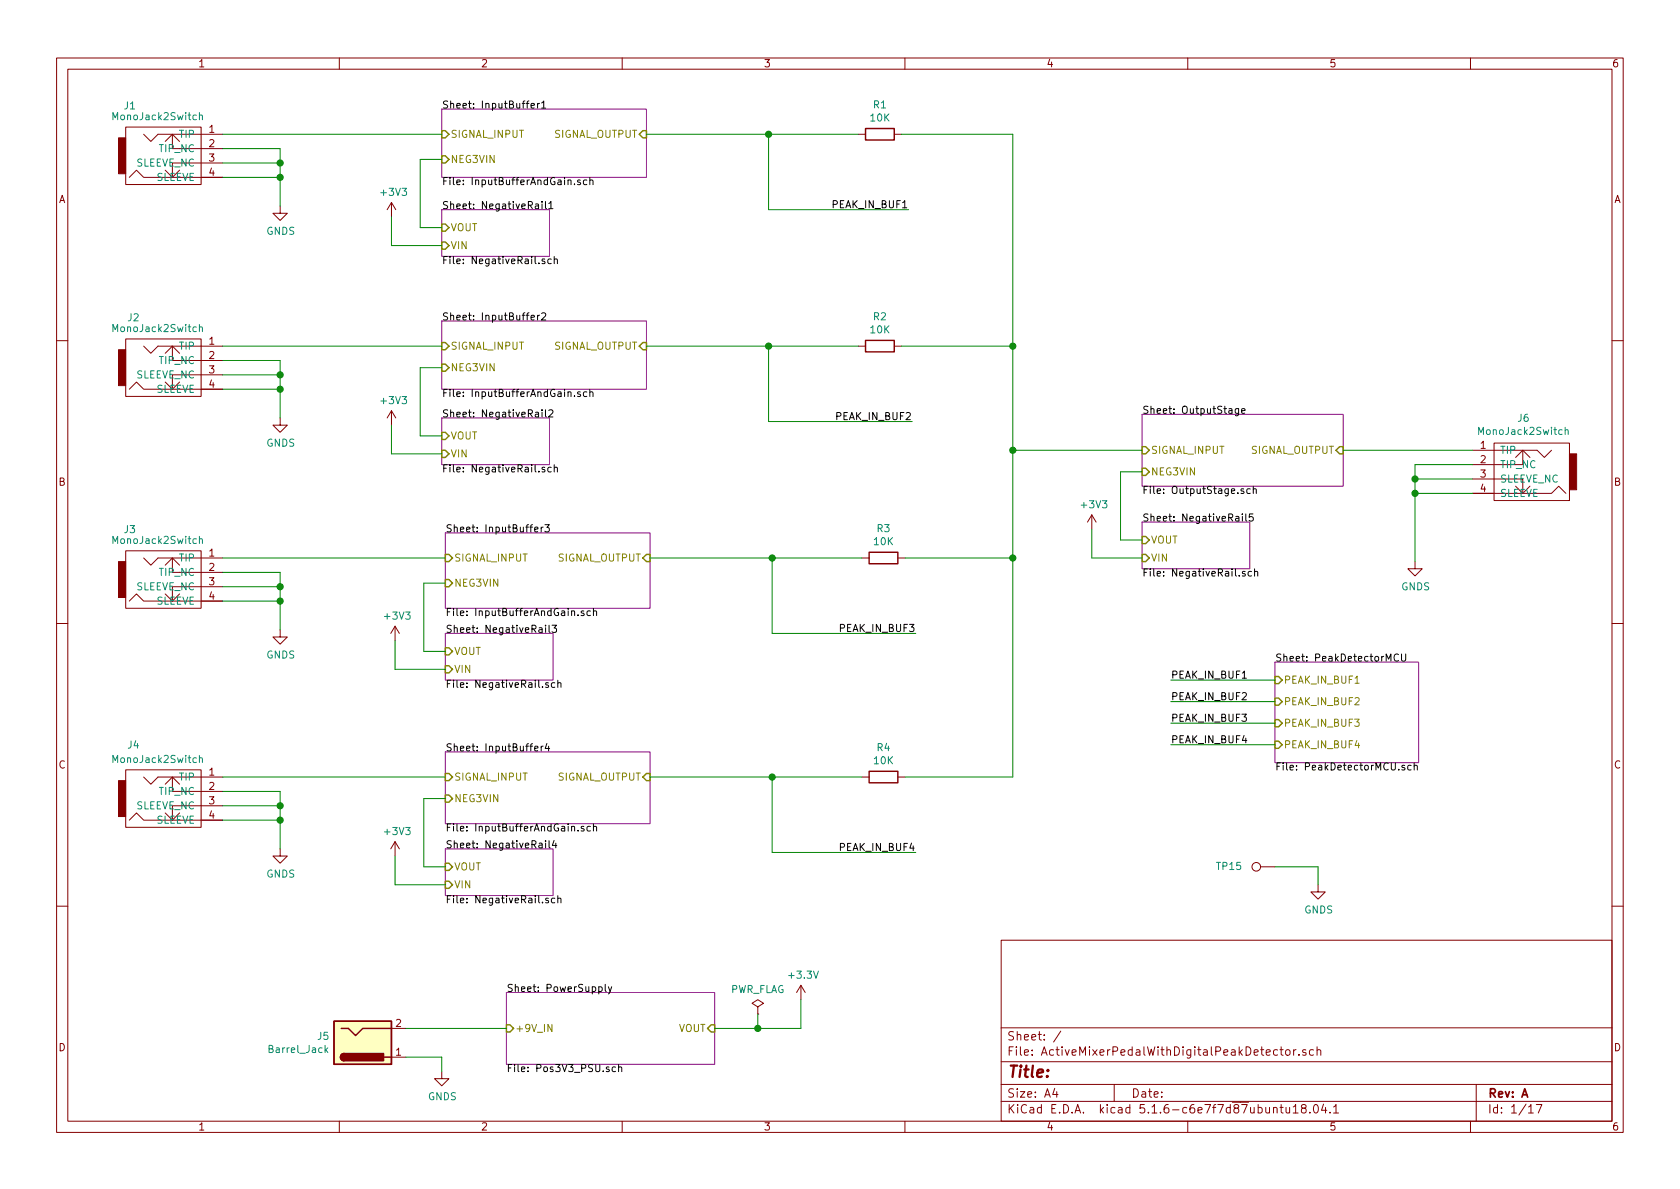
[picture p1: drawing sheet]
<svg xmlns="http://www.w3.org/2000/svg" width="297mm" height="210mm" viewBox="0 0 297 210" stroke-linecap="round" stroke-linejoin="round" font-family="sans-serif">
<g fill="none" stroke="#840000" stroke-width=".18">
<path d="M10 10.3h277v189.9h-277zM12 12.2h273v186.1h-273zM60 10.3v1.9M110 10.3v1.9M160 10.3v1.9M210 10.3v1.9M260 10.3v1.9M22.2 22.5h13.4v10.1h-13.4zM22.9 31.4l1.2-1.3 1.3 1.3h14h-3.8M25.4 23.7l1.3 1.3 1.2-1.3h11.5M29.2 25l1.3-1.3 1.2 1.3M30.5 23.7v2.6h8.9"/>
<path d="M39.4 28.8h-8.9v2.6l1.2-1.3M49.5 36.4v1.3h1.3l-1.3 1.3-1.2-1.3h1.2M69.2 35.8l-.7 1.3M69.2 35.8v2.5M69.2 35.8l.8 1.3M151.8 23.7h1.2M158.1 23.7h1.3M22.2 59.9h13.4v10.2h-13.4zM10 60.2h2M22.9 68.8l1.2-1.2 1.3 1.2h14h-3.8M25.4 61.2l1.3 1.3 1.2-1.3h11.5M29.2 62.5l1.3-1.3 1.2 1.3"/>
<path d="M30.5 61.2v2.5h8.9M39.4 66.3h-8.9v2.5l1.2-1.2M49.5 73.9v1.3h1.3l-1.3 1.2-1.2-1.2h1.2M69.2 72.6v2.6M69.2 72.6l-.7 1.3M69.2 72.6l.8 1.3M151.8 61.2h1.2M158.1 61.2h1.3M260.3 79.6h11.5l1.2 1.3 1.3-1.3M264.2 78.4h13.3v10.1h-13.3zM269.2 79.6v2.6h-8.9M285 60.2h2"/>
<path d="M22.2 97.4h13.4v10.2h-13.4zM25.4 98.7l1.3 1.2 1.2-1.2h11.5M29.2 99.9l1.3-1.2 1.2 1.2M30.5 98.7v2.5h8.9M152.4 98.7h1.3M158.7 98.7h1.3M193 91.1l-.7 1.2M193 91.1v2.5M193 91.1l.8 1.2M250.2 99.3v1.3h1.3l-1.3 1.2-1.3-1.2h1.3M260.3 84.7h8.9v2.5l-1.2-1.2M264.2 87.2h-3.9h14l1.3-1.2 1.3 1.2"/>
<path d="M268 80.9l1.2-1.3 1.3 1.3M10 110.3h2M22.9 106.3l1.2-1.3 1.3 1.3h14h-3.8M39.4 103.8h-8.9v2.5l1.2-1.3M49.5 111.4v1.2h1.3l-1.3 1.3-1.2-1.3h1.2M69.8 110.7l-.7 1.3M69.8 110.7v2.6M69.8 110.7l.8 1.3M285 110.3h2M22.2 136.1h13.4v10.2h-13.4zM25.4 137.4l1.3 1.3 1.2-1.3h11.5M29.2 138.7l1.3-1.3 1.2 1.3"/>
<path d="M30.5 137.4v2.5h8.9M152.4 137.4h1.3M158.7 137.4h1.3M22.9 145l1.2-1.2 1.3 1.2h14h-3.8M39.4 142.5h-8.9v2.5l1.2-1.2M49.5 150.1v1.3h1.3l-1.3 1.2-1.2-1.2h1.2M69.8 148.8v2.6M69.8 148.8l-.7 1.3M69.8 148.8l.8 1.3M222.9 153.3h2.5M233 156.5v1.2h1.3l-1.3 1.3-1.2-1.3h1.2M10 160.2h2"/>
<path d="M134 178l1-.6-1-.6-1 .6 1 .6v1.3M134 179.3h.1M141.6 174.2l-.8 1.3M141.6 174.2v2.6M141.6 174.2l.8 1.3M177 166.3h108v32h-108zM285 160.2h2M60 198.3v1.9M69.2 186.9h2.6M69.2 181.9h2.6M78.1 189.5v1.2h1.3l-1.3 1.3-1.3-1.3h1.3M110 198.3v1.9"/>
<path d="M160 198.3v1.9M177 194.8h108M177 191.8h108M177 187.8h108M177 181.8h108M186.5 192.5l-.4 1h1M186.8 193v1M187.6 182.3l-1.3 2M197 191.8v3M210 198.3v1.9M225.2 196l.2-.2 .3 .1 .1 .9M225.9 185.7l-.4-.1-.3 .3 .1 .6h.6"/>
<path d="M226.3 195.8h.6M226.3 185.6h.6M226.5 195.3v1.3l.4 .2M226.5 185.1v1.3l.4 .2M227.4 195.8l.1 .9 .3 .1 .2-.1M227.4 185.7l.2-.1 .4 .1v.8l-.2 .1-.4-.1zM228 195.8v1M228.7 195.8l.4-.5v1.5M228.7 196.8h.8M228.7 185.6v1M229.2 185.6l-.5 .3M229.7 186.5v.1"/>
<path d="M230.4 196l-.3-.2v-.3a.48 .48 0 0 1 .8 0l-.1 .4-.7 .2v.4l.3 .3h.3l.2-.3v-.4l-.2-.1M230.9 185.7a.37 .37 0 0 0-.6 .1l.1 .2 .5 .2v.1l-.2 .3-.4-.1M231.6 196.7v.1M232.2 185.7l-.4-.1-.3 .3 .1 .6h.6M232.4 195.4l.2-.1a.8 .8 0 0 1 .5 .8 .8 .8 0 0 1-.5 .7 1 1 0 0 1-.2-1.4zM232.9 185.7a.37 .37 0 0 1 .6 .1v.8M232.9 185.1v1.5M234 195.2l-.3 1.1h.9M234.4 195.8v1M235.2 196.7v.1M235.8 195.8l.4-.5v1.5M235.8 196.8h.9"/>
<path d="M260 198.3v1.9M261 191.8v6.5M270.3 195.8l.4-.5v1.5M270.3 196.8h.8M271.6 195.3h1l-.6 1.5"/>
<circle cx="222.1" cy="153.3" r=".76"/>
</g>
<path d="M78.1 19.3h36.2v12.1h-36.2zM78.1 37.1h19.1v8.2h-19.1zM78.1 56.8h36.2v12h-36.2zM78.1 73.9h19.1v8.3h-19.1zM201.9 73.3h35.6v12.7h-35.6zM78.7 94.2h36.2v13.4h-36.2zM201.9 92.3h19.1v8.3h-19.1zM78.7 112h19.1v8.3h-19.1zM225.4 117.1h25.4v17.8h-25.4zM78.7 133h36.2v12.7h-36.2zM78.7 150.1h19.1v8.3h-19.1zM89.5 175.5h36.9v12.7h-36.9z" fill="none" stroke="#840084" stroke-width=".18"/>
<g fill="none" stroke="#000" stroke-width=".18">
<path d="M93.9 18.7l.6-.1-.1-.3h-.3l-.2 .2 .1 .6h.4M95 18.3v.8M95.4 18.3l-.4 .2M95.8 18.2l.3-.3v1.2M95.8 19.1h.7M94.7 36.1h.5v.8M95.2 36.4h-.4l-.2 .2 .2 .3 .4-.1M95.8 35.6v.2M95.8 36.1v.8M96.4 35.6v1.1l.2 .2M97 36l.4-.4v1.3M97 36.9h.8"/>
<path d="M101.6 32.5v.2M102.6 31.9l-.3-.1-.2 .2 .1 .2 .4 .1v.3h-.5M103.8 31.9l-.4-.1-.3 .2 .2 .6h.5M104.3 31.9l.2-.1 .3 .1 .1 .8M104.3 31.4v1.3M93.9 56.2l.6-.1-.1-.3-.3-.1-.2 .2 .1 .6h.4M95 55.7v.9M95.4 55.7l-.4 .3M95.8 55.4l.4-.1 .2 .1 .1 .3-.1 .2-.7 .7h.8M96.3 45.8h-.3l-.2 .2 .1 .1 .4 .2v.3h-.5M97.5 45.8h-.4l-.2 .2 .1 .6h.5M98 45.9l.2-.1h.3l.1 .8"/>
<path d="M98 45.4v1.2M95.8 72.5v.1M95.8 72.9v.8M96.4 72.5v1.1l.2 .1M97 72.6l.5-.1 .2 .1 .1 .2-.1 .2-.7 .7h.8M101.6 70v.1M102.6 69.3h-.3l-.2 .2 .1 .1 .4 .2v.3h-.5M103.8 69.3h-.4l-.3 .2 .2 .6h.5M104.3 69.4l.2-.1h.3l.1 .8M104.3 68.9v1.2M219 72.3v1l-.3 .2h-.3M219 72.3h-.4l-.2 .2 .1 .5h.5"/>
<path d="M219.5 72.7l.6-.1v-.3h-.4l-.2 .1 .1 .6h.5M94.5 93.6l.6-.1v-.2l-.4-.1-.2 .2 .1 .6h.5M95.7 93.2v.9M96 93.2l-.3 .2M96.3 82.7l-.3-.1-.2 .2 .1 .2 .4 .1v.3h-.5M96.3 92.8h.8l-.4 .5 .4 .1v.5l-.2 .2-.6-.2M97.5 82.7l-.4-.1-.2 .2 .1 .6h.5M98 82.7l.2-.1 .3 .1 .1 .8M98 82.2v1.3M219.7 90.9v.1M219.7 91.3v.8M219.9 86.5l-.3-.1-.2 .2 .1 .2 .4 .1v.3h-.5"/>
<path d="M220.3 90.9v1.1l.1 .1M221.1 86.5l-.4-.1-.3 .3 .1 .5h.6M221.5 90.9h-.6v.6l.2-.1 .4 .1v.5l-.2 .1-.4-.1M221.6 86.6l.2-.2 .3 .1v.8M221.6 86v1.3M96.5 110.6v.1M96.5 111v.8M97.1 110.6v1.1l.2 .1M97.6 110.6h.8l-.4 .4 .3 .2v.5l-.2 .1-.5-.1M102.2 108.7v.2M103.2 108.1l-.3-.1-.2 .2 .1 .2 .4 .1v.3h-.5M104.4 108.1l-.4-.1-.2 .2 .1 .6h.5"/>
<path d="M104.9 108.1l.2-.1 .3 .1 .1 .8M104.9 107.6v1.3M219.7 119.9h.7M220.1 101.1l-.3-.1-.1 .2v.2l.4 .1v.3h-.4M221.3 101.1l-.4-.1-.2 .3 .1 .5h.5M221.8 101.2l.2-.2 .3 .1 .1 .8M221.8 100.6v1.3M247.3 115.8a.51 .51 0 0 0-.7 0 .51 .51 0 0 0-.1 .6 .46 .46 0 0 0 .2 .5 .46 .46 0 0 0 .6-.1M247.8 115.6v1.1l.3 .2h.3l.1-.2v-1.1M94.5 132.4l.6-.1v-.3l-.4-.1-.2 .2 .1 .6h.5M95.7 131.9v.9M96 131.9l-.3 .3"/>
<path d="M96.7 131.5l-.3 .9h.8M97 120.8l-.4-.1-.1 .2v.2l.5 .1v.3h-.5M97 131.9v.9M98.1 120.8l-.4-.1-.2 .2 .1 .6h.5M98.6 120.8l.2-.1 .3 .1 .1 .8M98.6 120.3v1.3M248.4 135.4l-.3-.1-.2 .2v.2l.5 .1v.3h-.5M249.5 135.4l-.4-.1-.2 .3 .1 .5h.5M250 135.5l.2-.2 .3 .1 .1 .8M250 134.9v1.3M96.5 148.7v.1M96.5 149.1v.8"/>
<path d="M97 158.9l-.4-.1-.1 .2v.2l.5 .1v.3h-.5M97.1 148.7v1.1l.2 .1M98 148.6l-.3 .9h.8M98.1 158.9l-.4-.1-.2 .2 .1 .6h.5M98.3 149.1v.8M98.6 158.9l.2-.1 .3 .1 .1 .8M98.6 158.4v1.3M102.2 146.8v.2M103.2 146.2l-.3-.1-.2 .2 .1 .2 .4 .1v.3h-.5M104.4 146.2l-.4-.1-.2 .2 .1 .6h.5M104.9 146.2l.2-.1 .3 .1 .1 .8M104.9 145.7v1.3"/>
<path d="M105.9 174.5h.3l.3 .2-.2 .6h-.4M107 174.1v1.1l.2 .1M107.6 174.5l.3 .8M108.2 174.5l-.5 1.1-.1 .2M108.8 188.7h-.3l-.3 .2 .2 .6h.4M109.4 188.8l.2-.1h.3v.8M109.4 188.2v1.3"/>
</g>
<g fill="none" stroke="#848400" stroke-width=".25">
<path d="M78.1 23.1h.6l.7 .6-.7 .7h-.6zM78.1 27.6h.6l.7 .6-.7 .6h-.6zM78.1 39.6h.6l.7 .7-.7 .6h-.6zM113.7 23.1h.6v1.3h-.6l-.7-.7zM78.1 42.8h.6l.7 .6-.7 .7h-.6zM78.1 60.6h.6l.7 .6-.7 .6h-.6zM78.1 64.4h.6l.7 .6-.7 .7h-.6zM78.1 79.6h.6l.7 .7-.7 .6h-.6zM78.1 76.4h.6l.7 .7-.7 .6h-.6zM113.7 60.6h.6v1.2h-.6l-.7-.6zM201.9 79h.7l.6 .6-.6 .7h-.7zM236.9 79h.6v1.3h-.6l-.7-.7z"/>
<path d="M78.7 98h.7l.6 .7-.6 .6h-.7zM113.7 98.7l.6-.7h.6v1.3h-.6zM201.9 82.8h.7l.6 .6-.6 .7h-.7zM201.9 98h.7l.6 .7-.6 .6h-.7zM201.9 94.9h.7l.6 .6-.6 .6h-.7zM78.7 117.7h.7l.6 .7-.6 .6h-.7zM78.7 114.5h.7l.6 .7-.6 .6h-.7zM78.7 102.5h.7l.6 .6-.6 .7h-.7zM225.4 119.6h.7l.6 .7-.6 .6h-.7zM78.7 136.8h.7l.6 .6-.6 .6h-.7zM114.3 136.8h.6v1.2h-.6l-.6-.6zM225.4 123.4h.7l.6 .7-.6 .6h-.7z"/>
<path d="M225.4 127.2h.7l.6 .7-.6 .6h-.7zM225.4 131.1h.7l.6 .6-.6 .6h-.7zM78.7 155.8h.7l.6 .7-.6 .6h-.7zM78.7 152.6h.7l.6 .7-.6 .6h-.7zM78.7 140.6h.7l.6 .6-.6 .7h-.7zM89.5 181.2h.7l.6 .7-.6 .6h-.7zM125.1 181.9l.6-.7h.7v1.3h-.7z"/>
</g>
<path d="M239.6 120.8h.7M97.6 181.1v1.3l-.7-1.3v1.3" fill="none" stroke="#848400" stroke-width=".18"/>
<path d="M153 22.7h5.1v2.1h-5.1zM153 60.2h5.1v2h-5.1zM153.7 97.7h5v2h-5zM153.7 136.4h5v2h-5zM59.1 180.6h10.1v7.6h-10.1zM60.3 181.9h1.3l1.3 1.2 1.2-1.2h5.1M60.8 186.3a.63 .63 0 0 0-.6 .6 .63 .63 0 0 0 .6 .7M67.9 186.9h1.3" fill="none" stroke="#840000" stroke-width=".25"/>
<g fill="#840000" stroke="#840000" stroke-width=".18">
<path d="M21 24.4h1.2v6.3h-1.2z"/>
<path d="M277.5 80.3h1.3v6.3h-1.3z"/>
<path d="M21 138h1.2v6.4h-1.2z"/>
<path d="M21 99.3h1.2v6.4h-1.2z"/>
<path d="M21 61.8h1.2v6.4h-1.2z"/>
</g>
<path d="M35.3 19.9v1.3M35.3 20.5l.1-.2 .3 .1 .1 .8M35.3 57.9l.1-.1 .3 .1 .1 .7M35.3 57.4v1.2M276.7 76.1l.2-.1h.3l.1 .8M276.7 75.6v1.2M35.3 95.4l.1-.1h.3l.1 .8M35.3 94.8v1.3M35.3 134.1l.1-.1 .3 .1 .1 .7M35.3 133.6v1.2M57.6 185.6l.4 .5M58 185.3l-.5 .5" fill="none" stroke="#008484" stroke-width=".18"/>
<path d="M59.1 180.6h10.1v7.6h-10.1z" fill="#ffffc2" stroke="#ffffc2" stroke-width=".18"/>
<g fill="#840000" stroke="#840000" stroke-width=".25">
<path d="M60.4 186.5l.4-.2v1.3a.64 .64 0 0 1-.6-.4 .64 .64 0 0 1 .2-.7z"/>
<path d="M60.8 186.3h7v1.3h-7z"/>
</g>
<g fill="none" stroke="#008400" stroke-width=".18">
<path d="M39.4 26.3h10.1v10.1M39.4 23.7h38.7M39.4 28.8h10.1M39.4 31.4h10.1M69.2 38.3v5.1h8.9M78.1 28.2h-3.8v12.1h3.8M114.3 23.7h37.5M135.9 23.7v13.4h24.8M159.4 23.7h19.7v113.7h-19.1M39.4 68.8h10.1M39.4 63.7h10.1v10.2M39.4 61.2h38.7"/>
<path d="M39.4 66.3h10.1M69.2 75.2v5.1h8.9M78.1 65h-3.8v12.1h3.8M114.3 61.2h37.5M135.9 61.2v13.3h25.4M159.4 61.2h19.7M179.1 79.6h22.8M237.5 79.6h22.8M39.4 98.7h39.3M114.9 98.7h37.5M136.5 98.7v13.3h25.4M160 98.7h19.1"/>
<path d="M193 93.6v5.1h8.9M201.9 83.4h-3.8v12.1h3.8M250.2 84.7h10.1M250.2 87.2h10.1M260.3 82.2h-10.1v17.1M39.4 101.2h10.1v10.2M39.4 103.8h10.1M39.4 106.3h10.1M69.8 113.3v5.1h8.9M78.7 103.1h-3.8v12.1h3.8M39.4 139.9h10.1v10.2M39.4 137.4h39.3"/>
<path d="M114.9 137.4h37.5M136.5 137.4v13.3h25.4M207 131.7h18.4M207 127.9h18.4M207 124.1h18.4M207 120.3h18.4M39.4 142.5h10.1M39.4 145h10.1M69.8 151.4v5.1h8.9M78.7 141.2h-3.8v12.1h3.8M225.4 153.3h7.6v3.2M134 179.3v2.6"/>
<path d="M141.6 176.8v5.1h-15.2M71.8 186.9h6.3v2.6M71.8 181.9h17.7"/>
</g>
<g fill="#008400" stroke="#008400" stroke-width=".25">
<circle cx="49.5" cy="142.5" r=".51"/>
<circle cx="49.5" cy="103.8" r=".51"/>
<circle cx="134" cy="181.9" r=".51"/>
<circle cx="49.5" cy="68.8" r=".51"/>
<circle cx="49.5" cy="106.3" r=".51"/>
<circle cx="49.5" cy="145" r=".51"/>
<circle cx="179.1" cy="79.6" r=".51"/>
<circle cx="49.5" cy="66.3" r=".51"/>
<circle cx="179.1" cy="61.2" r=".51"/>
<circle cx="135.9" cy="23.7" r=".51"/>
<circle cx="179.1" cy="98.7" r=".51"/>
<circle cx="135.9" cy="61.2" r=".51"/>
<circle cx="49.5" cy="31.4" r=".51"/>
<circle cx="136.5" cy="98.7" r=".51"/>
<circle cx="49.5" cy="28.8" r=".51"/>
<circle cx="136.5" cy="137.4" r=".51"/>
<circle cx="250.2" cy="87.2" r=".51"/>
<circle cx="250.2" cy="84.7" r=".51"/>
</g>
<text font-size="2.8" fill="#840000" x="178" y="190.5">Title:</text>
<g font-size="2.1" fill="#840000">
<text x="178" y="184">Sheet: /</text>
<text x="178" y="186.7">File: ActiveMixerPedalWithDigitalPeakDetector.sch</text>
<text x="178" y="196.9">KiCad E.D.A. kicad 5.1.6-c6e7f7d87ubuntu18.04.1</text>
<text x="178" y="194.1">Size: A4</text>
<text x="200" y="194.1">Date:</text>
<text x="263" y="194.1">Rev: A</text>
<text x="263" y="196.9">Id: 1/17</text>
</g>
<g font-size="1.8" fill="#840000">
<text x="35" y="11.9">1</text>
<text x="85" y="11.9">2</text>
<text x="135" y="11.9">3</text>
<text x="185" y="11.9">4</text>
<text x="235" y="11.9">5</text>
<text x="285" y="11.9">6</text>
<text x="37" y="23.5">1</text>
<text x="37" y="26">2</text>
<text x="37" y="28.6">3</text>
<text x="10.4" y="35.9">A</text>
<text x="37" y="31.1">4</text>
<text x="285.4" y="35.9">A</text>
<text x="37" y="61">1</text>
<text x="37" y="63.5">2</text>
<text x="37" y="66">3</text>
<text x="37" y="68.6">4</text>
<text x="261.8" y="79.4">1</text>
<text x="261.8" y="81.9">2</text>
<text x="10.4" y="85.9">B</text>
<text x="261.8" y="84.4">3</text>
<text x="261.8" y="87">4</text>
<text x="285.4" y="85.9">B</text>
<text x="37" y="98.4">1</text>
<text x="37" y="101">2</text>
<text x="37" y="103.5">3</text>
<text x="37" y="106">4</text>
<text x="10.4" y="135.9">C</text>
<text x="37" y="137.2">1</text>
<text x="285.4" y="135.9">C</text>
<text x="37" y="139.7">2</text>
<text x="37" y="142.2">3</text>
<text x="37" y="144.8">4</text>
<text x="10.4" y="185.9">D</text>
<text x="70" y="181.6">2</text>
<text x="285.4" y="185.9">D</text>
<text x="70" y="186.7">1</text>
<text x="35" y="199.9">1</text>
<text x="85" y="199.9">2</text>
<text x="135" y="199.9">3</text>
<text x="185" y="199.9">4</text>
<text x="235" y="199.9">5</text>
<text x="285" y="199.9">6</text>
</g>
<g font-size="1.8" fill="#008484">
<text x="20.2" y="21.3">MonoJack2Switch</text>
<text x="22" y="19.3">J1</text>
<text x="153.9" y="21.5">10K</text>
<text x="154.5" y="19.2">R1</text>
<text x="24" y="29.5">SLEEVE_NC</text>
<text x="28.2" y="26.9">TIP_NC</text>
<text x="31.8" y="24.4">TIP</text>
<text x="27.6" y="32">SLEEVE</text>
<text x="67.5" y="34.6">+3V3</text>
<text x="47.1" y="41.5">GNDS</text>
<text x="20.2" y="58.7">MonoJack2Switch</text>
<text x="22.6" y="56.8">J2</text>
<text x="153.9" y="58.9">10K</text>
<text x="154.5" y="56.6">R2</text>
<text x="28.2" y="64.4">TIP_NC</text>
<text x="31.8" y="61.8">TIP</text>
<text x="24" y="66.9">SLEEVE_NC</text>
<text x="27.6" y="69.5">SLEEVE</text>
<text x="67.5" y="71.5">+3V3</text>
<text x="261.7" y="76.9">MonoJack2Switch</text>
<text x="268.4" y="74.6">J6</text>
<text x="47.1" y="79">GNDS</text>
<text x="265.2" y="80.3">TIP</text>
<text x="265.2" y="82.8">TIP_NC</text>
<text x="191.3" y="89.9">+3V3</text>
<text x="265.2" y="85.3">SLEEVE_NC</text>
<text x="265.2" y="87.9">SLEEVE</text>
<text x="22" y="94.3">J3</text>
<text x="155.1" y="94.1">R3</text>
<text x="20.2" y="96.2">MonoJack2Switch</text>
<text x="28.2" y="101.8">TIP_NC</text>
<text x="31.8" y="99.3">TIP</text>
<text x="154.6" y="96.4">10K</text>
<text x="24" y="104.4">SLEEVE_NC</text>
<text x="27.6" y="106.9">SLEEVE</text>
<text x="247.8" y="104.4">GNDS</text>
<text x="68.1" y="109.6">+3V3</text>
<text x="47.1" y="116.5">GNDS</text>
<text x="20.2" y="134.9">MonoJack2Switch</text>
<text x="22.6" y="132.4">J4</text>
<text x="154.6" y="135.1">10K</text>
<text x="155.1" y="132.8">R4</text>
<text x="24" y="143.1">SLEEVE_NC</text>
<text x="28.2" y="140.6">TIP_NC</text>
<text x="31.8" y="138">TIP</text>
<text x="27.6" y="145.7">SLEEVE</text>
<text x="68.1" y="147.7">+3V3</text>
<text x="47.1" y="155.2">GNDS</text>
<text x="215.2" y="153.8">TP15</text>
<text x="230.6" y="161.5">GNDS</text>
<text x="139.6" y="173.1">+3.3V</text>
<text x="129" y="175.6">PWR_FLAG</text>
<text x="56.2" y="183.9">J5</text>
<text x="47.8" y="186.2">Barrel_Jack</text>
<text x="75.7" y="194.6">GNDS</text>
</g>
<g font-size="1.8">
<text x="78.1" y="19.2">Sheet: InputBuffer1</text>
<text x="78.1" y="32.7">File: InputBufferAndGain.sch</text>
<text x="78.1" y="37">Sheet: NegativeRail1</text>
<text x="147.4" y="36.8">PEAK_IN_BUF1</text>
<text x="78.1" y="46.7">File: NegativeRail.sch</text>
<text x="78.1" y="56.7">Sheet: InputBuffer2</text>
<text x="78.1" y="70.2">File: InputBufferAndGain.sch</text>
<text x="78.1" y="73.8">Sheet: NegativeRail2</text>
<text x="148" y="74.3">PEAK_IN_BUF2</text>
<text x="201.9" y="73.2">Sheet: OutputStage</text>
<text x="78.1" y="83.5">File: NegativeRail.sch</text>
<text x="201.9" y="87.3">File: OutputStage.sch</text>
<text x="78.7" y="94.1">Sheet: InputBuffer3</text>
<text x="201.9" y="92.2">Sheet: NegativeRail5</text>
<text x="201.9" y="101.9">File: NegativeRail.sch</text>
<text x="78.7" y="111.9">Sheet: NegativeRail3</text>
<text x="78.7" y="108.9">File: InputBufferAndGain.sch</text>
<text x="148.7" y="111.8">PEAK_IN_BUF3</text>
<text x="225.4" y="117">Sheet: PeakDetectorMCU</text>
<text x="78.7" y="121.6">File: NegativeRail.sch</text>
<text x="207" y="123.8">PEAK_IN_BUF2</text>
<text x="207" y="120">PEAK_IN_BUF1</text>
<text x="207" y="127.6">PEAK_IN_BUF3</text>
<text x="207" y="131.4">PEAK_IN_BUF4</text>
<text x="78.7" y="132.9">Sheet: InputBuffer4</text>
<text x="225.4" y="136.2">File: PeakDetectorMCU.sch</text>
<text x="78.7" y="147">File: InputBufferAndGain.sch</text>
<text x="78.7" y="150">Sheet: NegativeRail4</text>
<text x="148.7" y="150.5">PEAK_IN_BUF4</text>
<text x="78.7" y="159.7">File: NegativeRail.sch</text>
<text x="89.5" y="175.4">Sheet: PowerSupply</text>
<text x="89.5" y="189.6">File: Pos3V3_PSU.sch</text>
</g>
<g font-size="1.8" fill="#848400">
<text x="79.6" y="24.4">SIGNAL_INPUT</text>
<text x="79.6" y="28.8">NEG3VIN</text>
<text x="97.8" y="24.4">SIGNAL_OUTPUT</text>
<text x="79.6" y="40.9">VOUT</text>
<text x="79.6" y="44.1">VIN</text>
<text x="79.6" y="61.8">SIGNAL_INPUT</text>
<text x="79.6" y="65.7">NEG3VIN</text>
<text x="97.8" y="61.8">SIGNAL_OUTPUT</text>
<text x="79.6" y="77.7">VOUT</text>
<text x="79.6" y="80.9">VIN</text>
<text x="203.5" y="80.3">SIGNAL_INPUT</text>
<text x="221" y="80.3">SIGNAL_OUTPUT</text>
<text x="203.5" y="84.1">NEG3VIN</text>
<text x="80.3" y="99.3">SIGNAL_INPUT</text>
<text x="98.5" y="99.3">SIGNAL_OUTPUT</text>
<text x="203.5" y="99.3">VIN</text>
<text x="203.5" y="96.1">VOUT</text>
<text x="80.3" y="103.8">NEG3VIN</text>
<text x="80.3" y="119">VIN</text>
<text x="80.3" y="115.8">VOUT</text>
<text x="226.9" y="120.9">PEAK_IN_BUF1</text>
<text x="226.9" y="124.7">PEAK_IN_BUF2</text>
<text x="226.9" y="128.5">PEAK_IN_BUF3</text>
<text x="226.9" y="132.3">PEAK_IN_BUF4</text>
<text x="80.3" y="138">SIGNAL_INPUT</text>
<text x="80.3" y="141.9">NEG3VIN</text>
<text x="98.5" y="138">SIGNAL_OUTPUT</text>
<text x="80.3" y="153.9">VOUT</text>
<text x="80.3" y="157.1">VIN</text>
<text x="91.1" y="182.5">+9V_IN</text>
<text x="119.9" y="182.5">VOUT</text>
</g>
</svg>
